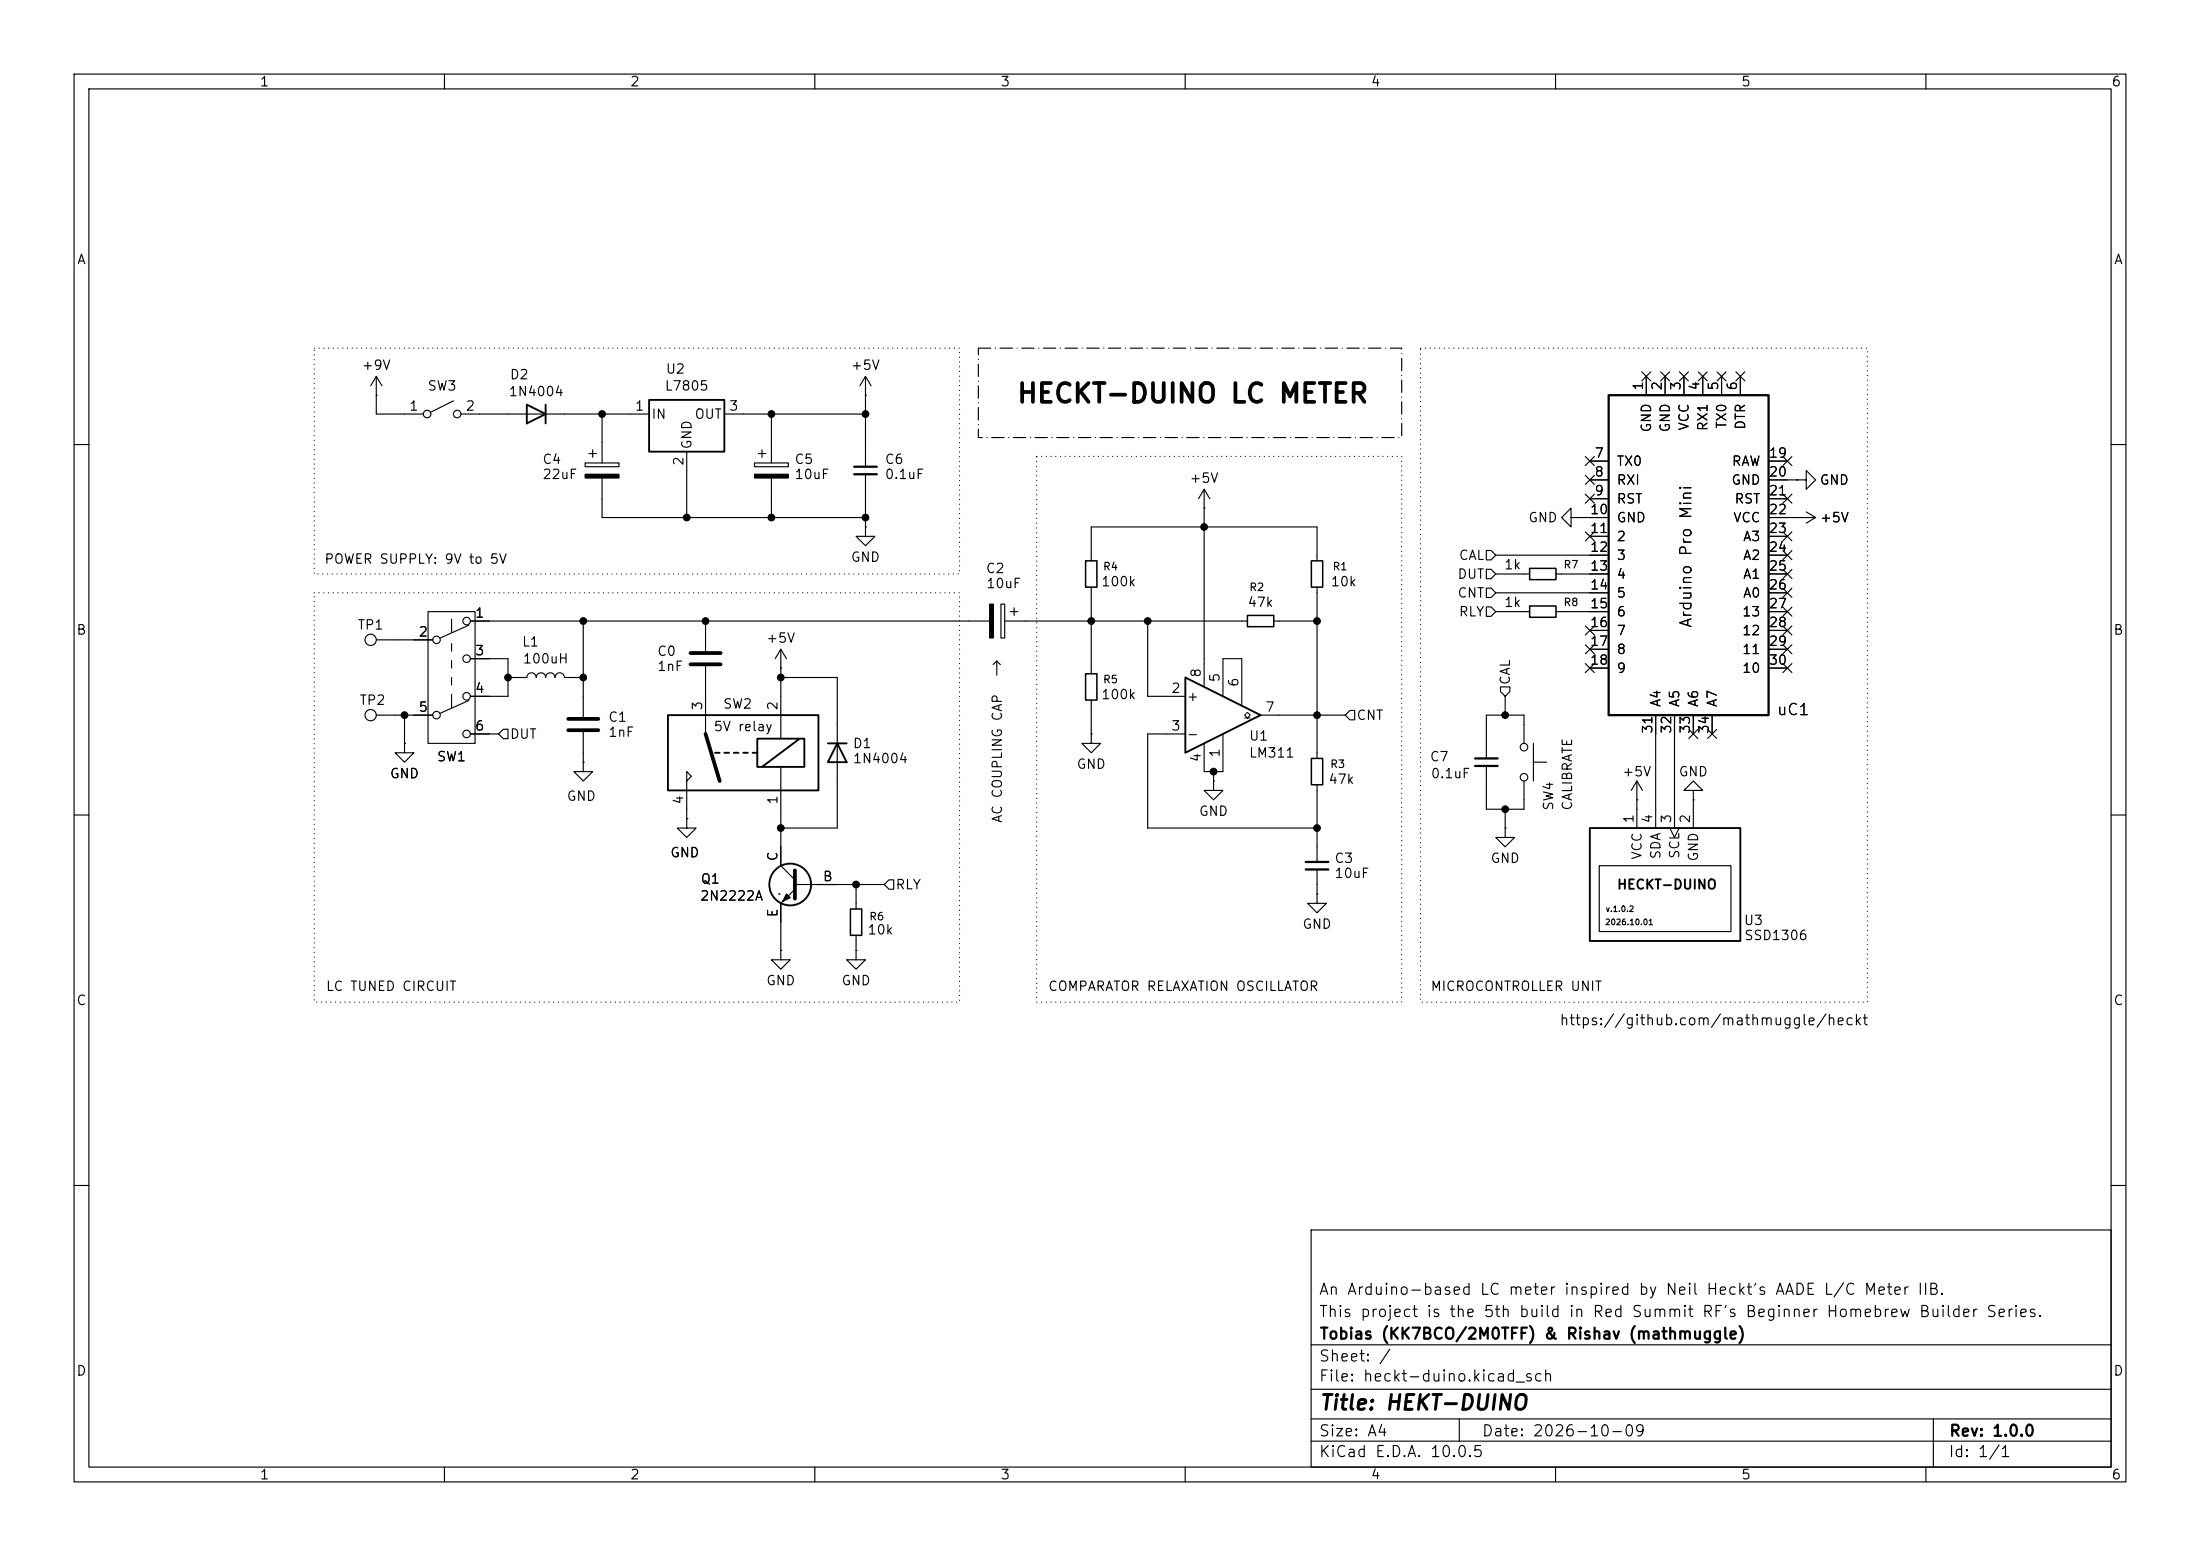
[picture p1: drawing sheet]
<svg xmlns="http://www.w3.org/2000/svg" width="297mm" height="210mm" viewBox="0 0 297 210" stroke-linecap="round" stroke-linejoin="round" font-family="sans-serif">
<g fill="none" stroke="#000" stroke-width=".15">
<path d="M10 10h277v190h-277zM12 12h273v186h-273zM60 10v2M110 10v2M160 10v2M210 10v2M260 10v2M50.8 53.3h.1M50.8 50.8v5.1h6.3M50.8 50.8l-.8 1.3M50.8 50.8l.8 1.3M61.2 54.1l-3 1.5"/>
<path d="M62.2 55.9h25.4M81.3 55.9v6.6M97.8 55.9h19M104.1 55.9v6.6M116.8 53.3h.1M116.8 50.8l-.7 1.3M116.8 50.8l.8 1.3M116.8 50.8v12.2M221.6 50.2l1.3 1.2M222.2 50.8v2.5M222.9 50.2l-1.3 1.2M224.2 50.2l1.2 1.2"/>
<path d="M224.8 50.8v2.5M225.4 50.2l-1.2 1.2M226.7 50.2l1.2 1.2M227.3 50.8v2.5M227.9 50.2l-1.2 1.2M229.3 50.2l1.2 1.2M229.9 50.8v2.5M230.5 50.2l-1.2 1.2M231.8 50.2l1.2 1.2M232.4 50.8v2.5M233 50.2l-1.2 1.2M234.3 50.2l1.3 1.2"/>
<path d="M234.9 50.8v2.5M235.6 50.2l-1.3 1.2M10 60h2M79 62.5h4.6v.5h-4.6zM79.5 61.2h1M80 60.7v1M81.3 64.5v5.4h35.5M92.7 61v8.9M101.9 62.5h4.5v.5h-4.5zM102.4 61.2h1M102.9 60.7v1M104.1 64.5v5.4"/>
<path d="M116.8 71.1v1.3h1.3l-1.3 1.3-1.2-1.3h1.2M116.8 71.1h.1M116.8 64v7.1M147.3 75.7v-4.6h30.5v4.6M147.3 79.2v11.7M162.6 68.6h.1M162.6 66v26.7M162.6 66l-.8 1.3M162.6 66l.7 1.3M177.8 79.2v23.2M200.7 79.4h.6l.6 .6-.6 .6h-.6zM200.7 74.3h.6l.6 .6-.6 .7h-.6z"/>
<path d="M200.7 76.8h.6l.6 .7-.6 .6h-.6zM201.9 74.9h15.3M201.9 77.5h4.6M210.1 77.5h7.1M212.1 69.9v-1.3l-1.3 1.3 1.3 1.2v-1.2h1.3M213.4 69.9h.1M213.4 69.9h3.8M214 64.2l1.2 1.2M214 61.6l1.2 1.2M214 71.8l1.2 1.2M214 66.7l1.2 1.2M214.6 62.2h2.6"/>
<path d="M214.6 64.8h2.6M214.6 67.3h2.6M214.6 72.4h2.6M215.2 64.2l-1.2 1.2M215.2 61.6l-1.2 1.2M215.2 71.8l-1.2 1.2M215.2 66.7l-1.2 1.2M238.8 69.9h6.3M238.8 62.2h2.5M238.8 64.8h3.8M238.8 67.3h2.5M238.8 72.4h2.5"/>
<path d="M238.8 74.9h2.5M238.8 77.5h2.5M240.7 66.7l1.2 1.2M240.7 79.4l1.2 1.2M240.7 61.6l1.2 1.2M240.7 71.8l1.2 1.2M240.7 74.3l1.2 1.2M240.7 76.9l1.2 1.2M241.9 66.7l-1.2 1.2M241.9 79.4l-1.2 1.2M241.9 71.8l-1.2 1.2M241.9 74.3l-1.2 1.2"/>
<path d="M241.9 76.9l-1.2 1.2M241.9 61.6l-1.2 1.2M242.6 69.9h.1M242.6 64.8h1.2v-1.3l1.3 1.3-1.3 1.2v-1.2M242.6 64.8h.1M243.8 69.1l1.3 .8M245.1 69.9l-1.3 .7M285 60h2M50.8 96.5h7.6M50.8 86.4h7.6M54.6 96.5v3.8M57.8 82.6h6.3v17.7h-6.3z"/>
<path d="M61 83.6v1.7M61 86.9v1M61 89.2v1M61 91.4v1.1M61 93.7v1.8M63.3 84.4l-3.9 1.7M63.3 94.5l-3.9 1.8M63.5 88.9h5.1v5.1h-5.1M63.5 99.1h3.8M63.5 83.8h70.1M67.9 98.4h.7v1.3h-.7l-.6-.6zM68.6 91.4h2.5a.64 .64 0 0 1 .7-.6 .64 .64 0 0 1 .6 .6 .64 .64 0 0 1 .6-.6 .64 .64 0 0 1 .7 .6 .64 .64 0 0 1 .6-.6 .64 .64 0 0 1 .6 .6 .64 .64 0 0 1 .7-.6 .64 .64 0 0 1 .6 .6h2.5"/>
<path d="M78.7 83.8v13M78.7 98.8v4.1M95.2 83.8v4.1M95.2 89.9v9.2M105.4 90.2h.1M105.4 87.6v12.1M105.4 91.4h7.6v20.4h-7.6M105.4 87.6l-.8 1.3M105.4 87.6l.8 1.3M135.1 81.5h.5v4.6h-.5zM135.6 83.8h32.8M136.4 82.6h1"/>
<path d="M136.9 82v1.1M147.3 99.1v1.2h1.3l-1.3 1.3-1.3-1.3h1.3M147.3 99.1h.1M147.3 94.5v4.6M154.9 83.8v10.2h5.1M160 99.1h-5.1v12.7h22.9M165.1 94v-5.1h2.5v6.4M165.1 99.1v5h-2.5v-3.8M170.2 96.5h11.4M172 83.8h5.8M182.2 95.9h.7v1.3h-.7l-.6-.7zM200.7 81.9h.6l.6 .7-.6 .6h-.6z"/>
<path d="M201.9 80h15.3M201.9 82.6h4.6M202.6 92.7h1.2v.6l-.6 .7-.6-.7zM203.2 94v2.5M210.1 82.6h7.1M214 84.5l1.2 1.2M214 87l1.2 1.2M214 89.6l1.2 1.2M214.6 85.1h2.6M214.6 87.6h2.6M214.6 90.2h2.6M215.2 84.5l-1.2 1.2"/>
<path d="M215.2 87l-1.2 1.2M215.2 89.6l-1.2 1.2M223.5 96.5v15.3M226.1 96.5v15.3M228 98.5l1.2 1.2M228.6 96.5v2.6M229.2 98.5l-1.2 1.2M230.5 98.5l1.2 1.2M231.1 96.5v2.6M231.7 98.5l-1.2 1.2M238.8 80h2.5M238.8 82.6h2.5"/>
<path d="M238.8 85.1h2.5M238.8 87.6h2.5M238.8 90.2h2.5M240.7 81.9l1.2 1.3M240.7 84.5l1.2 1.2M240.7 87l1.2 1.2M240.7 89.6l1.2 1.2M241.9 81.9l-1.2 1.3M241.9 84.5l-1.2 1.2M241.9 87l-1.2 1.2M241.9 89.6l-1.2 1.2M10 110h2"/>
<path d="M54.6 100.3v1.3h1.3l-1.3 1.3-1.3-1.3h1.3M54.6 100.3h.1M78.7 102.9v1.2h1.3l-1.3 1.3-1.2-1.3h1.2M78.7 102.9h.1M92.7 105.4l.6-.6-.6-.7v6.4M92.7 110.5v1.3h1.3l-1.3 1.2-1.3-1.2h1.3M92.7 110.5h.1M105.4 103.5v13.3l1.9 1.9M107.3 119.4h12.1M115.6 119.4v3.3M120 118.7h.6v1.3h-.6l-.6-.6zM163.8 105.4v1.3h1.3l-1.3 1.3-1.2-1.3h1.2"/>
<path d="M163.8 105.4h.1M163.8 104.1v1.3M177.8 105.9v10.4M177.8 117.3v3.4M200.7 103.4v5.8h5v-3.8M203.2 111.8v1.2h1.3l-1.3 1.3-1.3-1.3h1.3M203.2 111.8h.1M203.2 109.2v2.6M205.7 100.3v-3.8h-5v5.9M207 102.9h1.8M207 100.3v5.1M215.9 116.8h17.8v8.9h-17.8z"/>
<path d="M221 108h.1M221 105.4v6.4M221 105.4l-.8 1.3M221 105.4l.7 1.3M225.4 111.8l.7 1.2 .6-1.2M228.6 106.7h1.3l-1.3-1.3-1.3 1.3h1.3v1.3M228.6 108h.1M228.6 108v3.8M285 110h2M105.2 120.7h.1M105.4 128.3v1.2h1.3l-1.3 1.3-1.3-1.3h1.3M105.4 128.3h.1"/>
<path d="M107.3 120l-1.9 1.9v6.4M115.6 128.3v1.2h1.2l-1.2 1.3-1.3-1.3h1.3M115.6 128.3h.1M115.6 126.2v2.1M177.8 120.7v1.2h1.3l-1.3 1.3-1.3-1.3h1.3M177.8 120.7h.1M10 160h2M177 166h108v32h-108zM285 160h2M60 198v2M110 198v2M160 198v2"/>
<path d="M177 194.5h108M177 191.5h108M177 187.5h108M177 181.5h108M197 191.5v3M210 198v2M260 198v2M261 191.5v6.5"/>
<circle cx="57.7" cy="55.9" r=".51"/>
<circle cx="61.7" cy="55.9" r=".51"/>
<circle cx="50" cy="96.5" r=".76"/>
<circle cx="50" cy="86.4" r=".76"/>
<circle cx="58.9" cy="96.5" r=".51"/>
<circle cx="58.9" cy="86.4" r=".51"/>
<circle cx="63" cy="88.9" r=".51"/>
<circle cx="63" cy="99.1" r=".51"/>
<circle cx="63" cy="94" r=".51"/>
<circle cx="63" cy="83.8" r=".51"/>
<circle cx="205.7" cy="100.8" r=".51"/>
<circle cx="205.7" cy="104.9" r=".51"/>
</g>
<path d="M168 96.9h.4l-.4-.4 .4-.4 .4 .4-.4 .4h.4" fill="none" stroke="#000" stroke-width=".14"/>
<g fill="none" stroke="#000" stroke-width=".25">
<path d="M71.1 54.6l2.6 1.3-2.6 1.3zM73.7 54.6v2.6M87.6 54h10.2v7h-10.2zM90.2 96.5h20.3v10.2h-20.3zM102.2 99.7h6.4v3.8h-6.4zM107.9 99.7l-5 3.8M160 91.4l10.2 5.1-10.2 5.1zM96.5 101.6h.7M97.8 101.6h.6M99.1 101.6h.6M100.3 101.6h.7M101.6 101.6h.6"/>
<path d="M111.8 100.3h2.5M113 100.3l1.3 2.6h-2.5zM214.6 111.8h20.3v15.2h-20.3z"/>
<circle cx="106.7" cy="119.4" r="2.82"/>
</g>
<path d="M146.6 75.7h1.5v3.5h-1.5zM177 75.7h1.6v3.5h-1.6zM206.5 76.7h3.6v1.5h-3.6zM146.6 90.9h1.5v3.6h-1.5zM168.4 83.1h3.6v1.5h-3.6zM206.5 81.8h3.6v1.5h-3.6zM177 102.4h1.6v3.5h-1.6zM114.8 122.7h1.5v3.5h-1.5z" fill="none" stroke="#000" stroke-width=".2"/>
<path d="M217.2 53.3h21.6v43.2h-21.6zM115.3 63h3.1M115.3 64h3.1M176.3 117.3h3M176.3 116.3h3M199.1 102.4h3.1M199.1 103.4h3.1" fill="none" stroke="#000" stroke-width=".3"/>
<path d="M76.7 97h4.1M76.7 98.6h4.1M93.2 88.1h4.1M93.2 89.7h4.1M95.2 99.1l2 6.3M107.3 117.5v3.8" fill="none" stroke="#000" stroke-width=".51"/>
<path d="M79 64h4.6v.5h-4.6zM101.9 64h4.5v.5h-4.5zM133.6 81.5h.5v4.6h-.5zM106.2 120.7l.5 .5-1 .5z" fill="#000" stroke="#000" stroke-width=".15"/>
<path d="M42.4 47h87.1v30.5h-87.1zM191.8 47h60.3v88.3h-60.3zM140 61.6h49.2v73.7h-49.2zM42.4 80h87.1v55.3h-87.1z" fill="none" stroke="#000" stroke-width=".15" stroke-dasharray="0 .6"/>
<path d="M132.1 47h57.1v12.1h-57.1z" fill="none" stroke="#000" stroke-width=".15" stroke-dasharray="1.7 .6 0 .6"/>
<g fill="#000" stroke="#000" stroke-width=".14">
<circle cx="81.3" cy="55.9" r=".46"/>
<circle cx="104.1" cy="55.9" r=".46"/>
<circle cx="116.8" cy="55.9" r=".46"/>
<circle cx="92.7" cy="69.9" r=".46"/>
<circle cx="104.1" cy="69.9" r=".46"/>
<circle cx="116.8" cy="69.9" r=".46"/>
<circle cx="162.6" cy="71.1" r=".46"/>
<circle cx="54.6" cy="96.5" r=".46"/>
<circle cx="68.6" cy="91.4" r=".46"/>
<circle cx="78.7" cy="91.4" r=".46"/>
<circle cx="78.7" cy="83.8" r=".46"/>
<circle cx="95.2" cy="83.8" r=".46"/>
<circle cx="105.4" cy="91.4" r=".46"/>
<circle cx="147.3" cy="83.8" r=".46"/>
<circle cx="154.9" cy="83.8" r=".46"/>
<circle cx="177.8" cy="96.5" r=".46"/>
<circle cx="177.8" cy="83.8" r=".46"/>
<circle cx="203.2" cy="96.5" r=".46"/>
<circle cx="105.4" cy="111.8" r=".46"/>
<circle cx="115.6" cy="119.4" r=".46"/>
<circle cx="163.8" cy="104.1" r=".46"/>
<circle cx="177.8" cy="111.8" r=".46"/>
<circle cx="203.2" cy="109.2" r=".46"/>
</g>
<g font-size="2.5">
<text x="137.1" y="55">HECKT-DUINO LC METER</text>
<text x="136.3" y="92" transform="rotate(-90 136.3 92)">→</text>
</g>
<text font-size="2" x="178" y="190.8">Title: HEKT-DUINO</text>
<g font-size="1.5">
<text x="228.7" y="84.9" transform="rotate(-90 228.7 84.9)">Arduino Pro Mini</text>
<text x="239.8" y="96.9">uC1</text>
<text x="178" y="178.1">This project is the 5th build in Red Summit RF's Beginner Homebrew Builder Series.</text>
<text x="178" y="175.1">An Arduino-based LC meter inspired by Neil Heckt's AADE L/C Meter IIB.</text>
<text x="178" y="184.1">Sheet: /</text>
<text x="178" y="181.1">Tobias (KK7BCO/2M0TFF) &amp; Rishav (mathmuggle)</text>
<text x="178" y="186.8">File: heckt-duino.kicad_sch</text>
<text x="178" y="197">KiCad E.D.A. 10.0.5</text>
<text x="178" y="194.2">Size: A4</text>
<text x="200" y="194.2">Date: 2026-10-09</text>
<text x="263" y="197">Id: 1/1</text>
<text x="263" y="194.2">Rev: 1.0.0</text>
</g>
<text font-size="1.4" x="210.4" y="138.7">https://github.com/mathmuggle/heckt</text>
<g font-size="1.3">
<text x="35" y="12">1</text>
<text x="85" y="12">2</text>
<text x="135" y="12">3</text>
<text x="185" y="12">4</text>
<text x="235" y="12">5</text>
<text x="285" y="12">6</text>
<text x="10.3" y="36">A</text>
<text x="285.3" y="36">A</text>
<text x="48.7" y="50.2">+9V</text>
<text x="57.6" y="53">SW3</text>
<text x="68.6" y="53.8">1N4004</text>
<text x="68.7" y="51.5">D2</text>
<text x="89.7" y="53">L7805</text>
<text x="89.8" y="50.7">U2</text>
<text x="114.8" y="50.2">+5V</text>
<text x="222.1" y="52.8" transform="rotate(-90 222.1 52.8)">1</text>
<text x="224.7" y="52.8" transform="rotate(-90 224.7 52.8)">2</text>
<text x="227.2" y="52.8" transform="rotate(-90 227.2 52.8)">3</text>
<text x="229.7" y="52.8" transform="rotate(-90 229.7 52.8)">4</text>
<text x="232.3" y="52.8" transform="rotate(-90 232.3 52.8)">5</text>
<text x="234.8" y="52.8" transform="rotate(-90 234.8 52.8)">6</text>
<text x="55.1" y="55.7">1</text>
<text x="62.8" y="55.7">2</text>
<text x="85.6" y="55.7">1</text>
<text x="87.9" y="56.8">IN</text>
<text x="93.7" y="56.8">OUT</text>
<text x="98.3" y="55.7">3</text>
<text x="223.2" y="58.5" transform="rotate(-90 223.2 58.5)">GND</text>
<text x="225.8" y="58.5" transform="rotate(-90 225.8 58.5)">GND</text>
<text x="228.3" y="58.2" transform="rotate(-90 228.3 58.2)">VCC</text>
<text x="230.8" y="58.3" transform="rotate(-90 230.8 58.3)">RX1</text>
<text x="233.4" y="58" transform="rotate(-90 233.4 58)">TX0</text>
<text x="235.9" y="58.1" transform="rotate(-90 235.9 58.1)">DTR</text>
<text x="73.1" y="62.9">C4</text>
<text x="73.1" y="65">22uF</text>
<text x="92.6" y="63" transform="rotate(-90 92.6 63)">2</text>
<text x="93.7" y="60.7" transform="rotate(-90 93.7 60.7)">GND</text>
<text x="107.2" y="62.9">C5</text>
<text x="107.2" y="65">10uF</text>
<text x="119.4" y="62.9">C6</text>
<text x="119.4" y="65">0.1uF</text>
<text x="160.5" y="65.5">+5V</text>
<text x="215.2" y="62.1">7</text>
<text x="215.2" y="64.6">8</text>
<text x="218.2" y="63.2">TX0</text>
<text x="218.2" y="65.7">RXI</text>
<text x="233.6" y="65.7">GND</text>
<text x="233.7" y="63.2">RAW</text>
<text x="238.7" y="62.1">19</text>
<text x="238.7" y="64.6">20</text>
<text x="245.6" y="65.7">GND</text>
<text x="206.2" y="70.8">GND</text>
<text x="214.6" y="69.7">10</text>
<text x="215.2" y="67.2">9</text>
<text x="218.2" y="68.3">RST</text>
<text x="218.2" y="70.8">GND</text>
<text x="233.9" y="70.8">VCC</text>
<text x="234.1" y="68.3">RST</text>
<text x="238.7" y="67.2">21</text>
<text x="238.7" y="69.7">22</text>
<text x="245.6" y="70.8">+5V</text>
<text x="43.7" y="76.4">POWER SUPPLY: 9V to 5V</text>
<text x="114.8" y="76.1">GND</text>
<text x="133" y="77.7">C2</text>
<text x="196.9" y="75.9">CAL</text>
<text x="203" y="77.2">1k</text>
<text x="214.6" y="72.3">11</text>
<text x="214.6" y="74.8">12</text>
<text x="214.6" y="77.3">13</text>
<text x="218.2" y="73.4">2</text>
<text x="218.2" y="75.9">3</text>
<text x="235.2" y="73.4">A3</text>
<text x="235.2" y="75.9">A2</text>
<text x="238.7" y="72.3">23</text>
<text x="238.7" y="74.8">24</text>
<text x="238.7" y="77.3">25</text>
<text x="64" y="83.7">1</text>
<text x="133.1" y="79.7">10uF</text>
<text x="148.6" y="79.4">100k</text>
<text x="168.3" y="82.2">47k</text>
<text x="179.6" y="79.4">10k</text>
<text x="196.7" y="81">CNT</text>
<text x="196.7" y="78.4">DUT</text>
<text x="196.9" y="83.5">RLY</text>
<text x="203" y="82.2">1k</text>
<text x="214.6" y="79.9">14</text>
<text x="214.6" y="82.4">15</text>
<text x="218.2" y="78.4">4</text>
<text x="218.2" y="81">5</text>
<text x="218.2" y="83.5">6</text>
<text x="235.1" y="83.5">13</text>
<text x="235.2" y="78.4">A1</text>
<text x="235.2" y="81">A0</text>
<text x="238.7" y="79.9">26</text>
<text x="238.7" y="82.4">27</text>
<text x="10.2" y="86">B</text>
<text x="48.2" y="85.3">TP1</text>
<text x="56.4" y="86.2">2</text>
<text x="64" y="88.8">3</text>
<text x="70.4" y="87.6">L1</text>
<text x="70.5" y="89.9">100uH</text>
<text x="88.6" y="88.8">C0</text>
<text x="103.3" y="87.1">+5V</text>
<text x="214.6" y="85">16</text>
<text x="214.6" y="87.5">17</text>
<text x="218.2" y="86.1">7</text>
<text x="218.2" y="88.6">8</text>
<text x="235.1" y="86.1">12</text>
<text x="235.1" y="88.6">11</text>
<text x="238.7" y="85">28</text>
<text x="238.7" y="87.5">29</text>
<text x="285.2" y="86">B</text>
<text x="48.4" y="95.5">TP2</text>
<text x="64" y="93.8">4</text>
<text x="88.6" y="90.9">1nF</text>
<text x="95.1" y="96" transform="rotate(-90 95.1 96)">3</text>
<text x="97.5" y="96">SW2</text>
<text x="105.3" y="96" transform="rotate(-90 105.3 96)">2</text>
<text x="148.6" y="94.7">100k</text>
<text x="158" y="93.8">2</text>
<text x="160.1" y="94.9">+</text>
<text x="162.4" y="91.5" transform="rotate(-90 162.4 91.5)">8</text>
<text x="165" y="92.2" transform="rotate(-90 165 92.2)">5</text>
<text x="167.5" y="92.8" transform="rotate(-90 167.5 92.8)">6</text>
<text x="204.2" y="92.5" transform="rotate(-90 204.2 92.5)">CAL</text>
<text x="214.6" y="90">18</text>
<text x="218.2" y="91.1">9</text>
<text x="224.5" y="95.5" transform="rotate(-90 224.5 95.5)">A4</text>
<text x="227" y="95.5" transform="rotate(-90 227 95.5)">A5</text>
<text x="229.6" y="95.5" transform="rotate(-90 229.6 95.5)">A6</text>
<text x="232.1" y="95.5" transform="rotate(-90 232.1 95.5)">A7</text>
<text x="235.1" y="91.1">10</text>
<text x="238.7" y="90">30</text>
<text x="56.4" y="96.4">5</text>
<text x="64" y="98.9">6</text>
<text x="68.7" y="100">DUT</text>
<text x="82" y="97.7">C1</text>
<text x="82" y="99.8">1nF</text>
<text x="96.3" y="99">5V relay</text>
<text x="115" y="101.3">D1</text>
<text x="158" y="98.9">3</text>
<text x="160.1" y="100">-</text>
<text x="168.5" y="100.3">U1</text>
<text x="170.7" y="96.4">7</text>
<text x="183" y="97.5">CNT</text>
<text x="223.4" y="99.1" transform="rotate(-90 223.4 99.1)">31</text>
<text x="225.9" y="99.1" transform="rotate(-90 225.9 99.1)">32</text>
<text x="228.5" y="99.1" transform="rotate(-90 228.5 99.1)">33</text>
<text x="231" y="99.1" transform="rotate(-90 231 99.1)">34</text>
<text x="52.5" y="105.4">GND</text>
<text x="58.9" y="103.1">SW1</text>
<text x="115" y="103.3">1N4004</text>
<text x="145.3" y="104.1">GND</text>
<text x="162.4" y="103" transform="rotate(-90 162.4 103)">4</text>
<text x="165" y="102.3" transform="rotate(-90 165 102.3)">1</text>
<text x="168.5" y="102.6">LM311</text>
<text x="179.3" y="106.1">47k</text>
<text x="192.9" y="103.1">C7</text>
<text x="193.1" y="105.4">0.1uF</text>
<text x="218.9" y="105.1">+5V</text>
<text x="226.5" y="105.1">GND</text>
<text x="76.4" y="108.4">GND</text>
<text x="92.6" y="108.7" transform="rotate(-90 92.6 108.7)">4</text>
<text x="105.3" y="108.7" transform="rotate(-90 105.3 108.7)">1</text>
<text x="135.6" y="111.2" transform="rotate(-90 135.6 111.2)">AC COUPLING CAP</text>
<text x="161.8" y="110.4">GND</text>
<text x="210" y="109.5" transform="rotate(-90 210 109.5)">SW4</text>
<text x="212.5" y="109.5" transform="rotate(-90 212.5 109.5)">CALIBRATE</text>
<text x="220.8" y="111.2" transform="rotate(-90 220.8 111.2)">1</text>
<text x="223.4" y="111.2" transform="rotate(-90 223.4 111.2)">4</text>
<text x="225.9" y="111.2" transform="rotate(-90 225.9 111.2)">3</text>
<text x="228.5" y="111.2" transform="rotate(-90 228.5 111.2)">2</text>
<text x="90.4" y="116">GND</text>
<text x="94.5" y="119.6">Q1</text>
<text x="105.3" y="116.3" transform="rotate(-90 105.3 116.3)">C</text>
<text x="111" y="119.2">B</text>
<text x="180.1" y="116.8">C3</text>
<text x="180.1" y="118.8">10uF</text>
<text x="201.1" y="116.8">GND</text>
<text x="221.9" y="116.1" transform="rotate(-90 221.9 116.1)">VCC</text>
<text x="224.5" y="116.1" transform="rotate(-90 224.5 116.1)">SDA</text>
<text x="227" y="116" transform="rotate(-90 227 116)">SCL</text>
<text x="229.6" y="116.4" transform="rotate(-90 229.6 116.4)">GND</text>
<text x="94.4" y="121.9">2N2222A</text>
<text x="105.3" y="123.9" transform="rotate(-90 105.3 123.9)">E</text>
<text x="120.8" y="120.3">RLY</text>
<text x="175.7" y="125.7">GND</text>
<text x="218.2" y="120.3">HECKT-DUINO</text>
<text x="235.3" y="125.2">U3</text>
<text x="117" y="126.4">10k</text>
<text x="235.4" y="127.2">SSD1306</text>
<text x="10.2" y="136">C</text>
<text x="43.9" y="134.1">LC TUNED CIRCUIT</text>
<text x="103.3" y="133.3">GND</text>
<text x="113.5" y="133.3">GND</text>
<text x="141.4" y="134.1">COMPARATOR RELAXATION OSCILLATOR</text>
<text x="193" y="134.1">MICROCONTROLLER UNIT</text>
<text x="285.2" y="136">C</text>
<text x="10.2" y="186">D</text>
<text x="285.2" y="186">D</text>
<text x="35" y="200">1</text>
<text x="85" y="200">2</text>
<text x="135" y="200">3</text>
<text x="185" y="200">4</text>
<text x="235" y="200">5</text>
<text x="285" y="200">6</text>
</g>
<g font-size="1">
<text x="148.8" y="77.2">R4</text>
<text x="179.8" y="77.2">R1</text>
<text x="211" y="77">R7</text>
<text x="168.6" y="80">R2</text>
<text x="211" y="82">R8</text>
<text x="148.8" y="92.5">R5</text>
<text x="179.5" y="103.9">R3</text>
<text x="117.3" y="124.5">R6</text>
</g>
<g font-size=".8">
<text x="216.6" y="125">2026.10.01</text>
<text x="216.7" y="123.3">v.1.0.2</text>
</g>
</svg>
